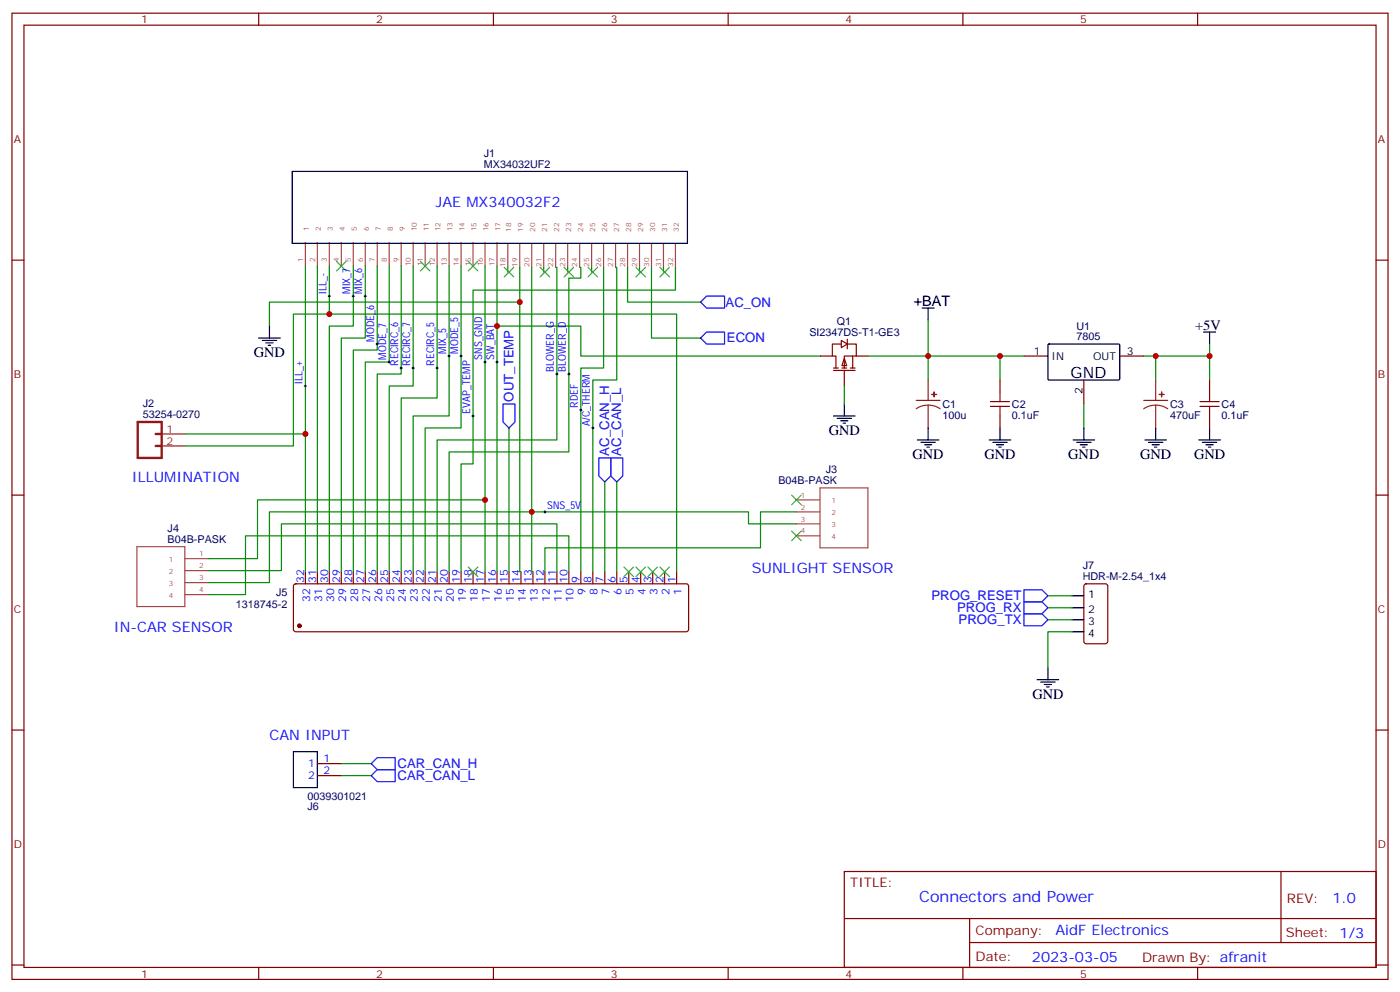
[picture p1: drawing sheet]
<svg xmlns="http://www.w3.org/2000/svg" width="412mm" height="292mm" viewBox="0 0 412 292" stroke-linecap="round" stroke-linejoin="round" font-family="sans-serif">
<g fill="none" stroke="#870000" stroke-width=".35">
<path d="M3.5 3.9h405.4v284.3h-405.4zM7.1 7.4h398.2v277.3h-398.2zM76.2 3.9v3.5M145.3 3.9v3.5M214.5 3.9v3.5M283.6 3.9v3.5M352.8 3.9v3.5M3.5 76.6h3.6M405.3 76.6h3.6M241.7 104.8h3.5M245.5 109h6.4M245.5 108.3h1.4"/>
<path d="M248 101.2h-2.8v3.6h1v3.5M248 108.3h1.4M248.7 105.5l.7 2.1h-1.4zM248.7 109v4.6M249.8 101.2h2.4v3.6h-3.5v3.5M250.5 108.3h1.4M251.2 104.8v3.5M252.2 104.8h3.6M3.5 145.7h3.6M405.3 145.7h3.6M86.7 172l.4-.2h115l.5 .2 .2 .5v12.7l-.2 .5-.5 .2h-115l-.5-.2-.2-.5v-12.7zM90 168.3v3.5"/>
<path d="M93.5 168.3v3.5M97 168.3v3.5M100.5 168.3v3.5M104.1 168.3v3.5M107.6 168.3v3.5M111.1 168.3v3.5M114.7 168.3v3.5M118.2 168.3v3.5M121.7 168.3v3.5M125.2 168.3v3.5M128.8 168.3v3.5M132.3 168.3v3.5"/>
<path d="M135.8 168.3v3.5M139.3 168.3v3.5M142.9 168.3v3.5M146.4 168.3v3.5M149.9 168.3v3.5M153.5 168.3v3.5M157 168.3v3.5M160.5 168.3v3.5M164 168.3v3.5M167.6 168.3v3.5M171.1 168.3v3.5M174.6 168.3v3.5"/>
<path d="M178.2 168.3v3.5M181.7 168.3v3.5M185.2 168.3v3.5M188.7 168.3v3.5M192.3 168.3v3.5M195.8 168.3v3.5M199.3 168.3v3.5M3.5 214.8h3.6M405.3 214.8h3.6M93.5 224.7h7M93.5 228.2h7M248.7 256.5h156.6v28.2h-156.6z"/>
<path d="M377.3 256.5v20.9M248.7 270.3h156.5M285.6 277.4h119.6M285.6 270.3v14.1M3.5 284h3.6M76.2 284.7v3.5M145.3 284.7v3.5M214.5 284.7v3.5M283.6 284.7v3.5M352.8 284.7v3.5M405.3 284h3.6"/>
</g>
<g fill="none" stroke="#a64a4a" stroke-width=".35">
<path d="M90 71.4v6.9M93.5 71.4v6.9M97 71.4v6.9M100.5 71.4v6.9M104.1 71.4v6.9M107.6 71.4v6.9M111.1 71.4v6.9M114.7 71.4v6.9M118.2 71.4v6.9M121.7 71.4v6.9M125.2 71.4v6.9M128.8 71.4v6.9"/>
<path d="M132.3 71.4v6.9M135.8 71.4v6.9M139.3 71.4v6.9M142.9 71.4v6.9M146.4 71.4v6.9M149.6 71.7v7M153.1 71.7v7M156.6 71.7v7M160.2 71.7v7M163.7 71.7v7M167.2 71.7v7M170.7 71.7v7"/>
<path d="M174.3 71.7v7M177.8 71.7v7M181.3 71.7v7M184.9 71.7v7M188.4 71.7v7M191.9 71.7v7M195.4 71.7v7M199 71.7v7M40.3 160.9h14.1v17.6h-14.1zM54.4 164.4h7M54.4 167.9h7M54.4 171.4h7"/>
<path d="M54.4 175h7"/>
</g>
<path d="M86.1 50.4h116.4v21.2h-116.4zM76.2 99.5h6.3M79.4 96v3.5M77.3 100.2h4.2M78.3 100.9h2.1M79 101.6h.7M86.4 221.2h7.1v10.6h-7.1z" fill="none" stroke="#000" stroke-width=".35"/>
<path d="M40.6 124.2h7v10.6h-7zM45.9 131.2h1.7M45.9 127.7h1.7" fill="none" stroke="#8c2424" stroke-width=".71"/>
<path d="M47.6 127.7h7.1M47.6 131.2h7.1" fill="none" stroke="#8c2424" stroke-width=".35"/>
<circle cx="88.2" cy="184.2" r=".53" fill="#870000" stroke="#870000" stroke-width=".35"/>
<g fill="none" stroke="#008700" stroke-width=".35">
<path d="M90 78.3v90M93.5 78.3v90M97 78.3v14.1h102.3v75.9M104.1 78.3v17.7h-7.1v72.3M107.6 78.3v21.2h-7.1v68.8M111.1 78.3v24.7h-7v65.3M114.7 78.3v28.2h-7.1v61.8M118.2 78.3v31.8h-7.1v58.2M121.7 78.3v35.3h-7v54.7M128.8 78.3v38.8h-10.6v51.2M132.3 78.3v44.1h-10.6v45.9M135.8 78.3v47.6h-10.6v42.4"/>
<path d="M142.9 78.3v90M146.4 78.3v90M149.6 78.7v1.4h.3M153.1 78.7v89.6h.4M156.6 78.7v89.6h.4M160.2 78.7v1.4h.3M163.7 78.7h.3v50.8h-35.2v38.8M167.2 78.7v1.4h.4M170.7 78.7h.4v3.1h-3.5v51.2h-35.3v35.3M174.3 78.7v1.4h.3M177.8 78.7v29.6h-6.7v60M181.3 78.7h.4v33.1h-7.1v56.5"/>
<path d="M188.4 78.7v1.4h.3M195.4 78.7v1.4h.4M199 78.7v6.7h-59.7v51.1h-3.5v31.8M97 92.4h-10.6v38.8h-31.7M146.4 96h24.7v8.8h70.6M153.1 88.9h-73.7v7.1M54.7 127.7h35.3M149.9 125.9v42.4M142.9 147.1h-67.1v17.3h-14.4M178.2 141.8v26.5M181.7 141.8v26.5M234.6 154.2h-14.1v-3.6h-141.1v20.8h-18"/>
<path d="M234.6 150.6h-10.6v10.6h-63.5v7.1M61.4 167.9h21.5v-13.7h81.1v14.1M167.6 168.3v-10.6h-95.3v17.3h-10.9M100.5 228.2h8.9M100.5 224.7h8.9"/>
</g>
<path d="M206.4 99.5l1.7-1.8h5.3v3.5h-5.3zM206.4 88.9l1.7-1.8h5.3v3.6h-5.3zM148.2 118.9h3.5v5.3l-1.8 1.7-1.7-1.7zM176.4 134.8h3.5v5.3l-1.7 1.7-1.8-1.7zM179.9 134.8h3.5v5.3l-1.7 1.7-1.8-1.7zM109.4 228.2l1.7-1.7h5.3v3.5h-5.3zM109.4 224.7l1.7-1.7h5.3v3.5h-5.3z" fill="none" stroke="#00f" stroke-width=".35"/>
<g fill="none" stroke="#3c3" stroke-width=".35">
<path d="M123.8 76.9l2.8 2.8M126.6 76.9l-2.8 2.8M148.5 78.7l2.8 2.8M151.3 78.7l-2.8 2.8M159.1 78.7l2.8 2.8M161.9 78.7l-2.8 2.8M166.2 78.7l2.8 2.8M169 78.7l-2.8 2.8M173.2 78.7l2.8 2.8M176 78.7l-2.8 2.8M187.3 78.7l2.8 2.8M190.1 78.7l-2.8 2.8"/>
<path d="M194.4 78.7l2.8 2.8M197.2 78.7l-2.8 2.8M233.2 145.7l2.8 2.8M233.2 156.3l2.8 2.8M236 145.7l-2.8 2.8M236 156.3l-2.8 2.8M137.9 166.9l2.9 2.8M140.8 166.9l-2.9 2.8M183.8 166.9l2.8 2.8M186.6 166.9l-2.8 2.8M187.3 166.9l2.8 2.8M190.1 166.9l-2.8 2.8"/>
<path d="M190.9 166.9l2.8 2.8M193.7 166.9l-2.8 2.8M194.4 166.9l2.8 2.8M197.2 166.9l-2.8 2.8"/>
</g>
<path d="M247.8 100.2l1.8 1-1.8 1.1z" fill="#fff" stroke="#870000" stroke-width=".35"/>
<path d="M249.6 99.8v2.9M294.6 111.8v3.6M301.6 104.8h7.1M319.3 111.8v7.1M329.8 104.8h7.1M356.3 111.8v3.6M294.6 122.4v3.5M356.3 122.4v3.5M319.5 172l.5-.2h5.6l.7 .4v16.5l-.4 .7h-5.9l-.7-.4v-16.5z" fill="none" stroke="#870000" stroke-width=".35"/>
<g fill="none" stroke="#000" stroke-width=".35">
<path d="M271.6 90.7h3.6M273.4 90.7v3.5M354.5 97.7h3.6M356.3 97.7v3.5M248.7 118.9v3.5M308.7 101.4l.3-.2 20.7 .1 .1 .3v10.1l-.3 .1h-20.6l-.2-.3zM245.5 122.4h6.4M246.6 123.1h4.2M247.6 123.8h2.2M248.4 124.5h.7M270.2 129.5h6.4M271.3 130.2h4.2"/>
<path d="M272.3 130.9h2.2M273 131.6h.8M273.4 125.9v3.6M291.4 129.5h6.3M292.5 130.2h4.2M293.5 130.9h2.1M294.2 131.6h.7M294.6 125.9v3.6M316.1 129.5h6.3M317.1 130.2h4.3M318.2 130.9h2.1M318.9 131.6h.7"/>
<path d="M319.3 125.9v3.6M337.3 129.5h6.3M338.3 130.2h4.2M339.4 130.9h2.1M340.1 131.6h.7M340.4 125.9v3.6M353.1 129.5h6.4M354.2 130.2h4.2M355.2 130.9h2.2M356 131.6h.7M356.3 125.9v3.6M315.7 175.3h3.6"/>
<path d="M315.7 178.9h3.6M308.7 196.5v3.5M315.7 182.4h3.6M315.7 185.9h3.6M305.5 200h6.4M306.6 200.7h4.2M307.6 201.4h2.1M308.3 202.1h.7"/>
</g>
<g fill="none" stroke="#008700" stroke-width=".35">
<path d="M184.9 78.7v10.2h21.5M191.9 78.7v20.8h14.5M273.4 94.2v10.6h-17.6M248.7 113.6v5.3M294.6 104.8h-21.2v7M301.6 104.8h-7v7M319.3 118.9v7M336.9 104.8h19.4v7M340.4 104.8v7M356.3 101.2v3.6M308.7 178.9h7M308.7 175.3h7"/>
<path d="M308.7 182.4h7M315.7 185.9h-7v10.6"/>
</g>
<path d="M269.9 117.8h7M273.4 119.2l-1.8 .3-1.7 .8M273.4 119.2l1.9 .3 1.6 .8M273.4 111.8v6M273.4 119.2v6.7M336.9 117.8h7.1M340.4 119.2l-1.8 .3-1.7 .8M340.4 119.2l1.9 .3 1.7 .8M340.4 111.8v6M340.4 119.2v6.7" fill="none" stroke="#8c2424" stroke-width=".35"/>
<g fill="#8c2424" stroke="#8c2424" stroke-width=".35">
<path d="M274.5 116.1h1.4z"/>
<path d="M275.1 115.4l.1 1.4z"/>
<path d="M341.5 116.1h1.4z"/>
<path d="M342.2 115.4v1.4z"/>
</g>
<path d="M291.7 119.6h5.7M291.7 118.2h5.7M294.6 115.4v2.8M294.6 119.6v2.8M353.5 119.6h5.6M353.5 118.2h5.6M356.3 115.4v2.8M356.3 119.6v2.8" fill="none" stroke="#a10000" stroke-width=".35"/>
<path d="M99.1 76.9l2.9 2.8M102 76.9l-2.9 2.8M137.9 76.9l2.9 2.8M140.8 76.9l-2.9 2.8" fill="none" stroke="#3c3" stroke-width=".35"/>
<path d="M301.6 173.6h5.3l1.8 1.7-1.8 1.8h-5.3zM301.6 177.1h5.3l1.8 1.8-1.8 1.7h-5.3zM301.6 180.6h5.3l1.8 1.8-1.8 1.7h-5.3z" fill="none" stroke="#00f" stroke-width=".35"/>
<g fill="none" stroke="#000" stroke-width=".29">
<path d="M96.7 87.1h.7M97 86.8v.7M103.7 87.1h.7M104.1 86.8v.7M107.2 87.1h.7M107.6 86.8v.7M89.6 113.6h.7M90 113.2v.7M110.8 101.2h.7M111.1 100.9v.7M114.3 106.5h.7M114.7 106.2v.7"/>
<path d="M117.8 108.3h.7M118.2 107.9v.8M121.4 108.3h.7M121.7 107.9v.8M128.4 108.3h.7M128.8 107.9v.8M131.9 104.8h.7M132.3 104.4v.7M135.5 104.8h.7M135.8 104.4v.7M142.5 106.5h.7M142.9 106.2v.7"/>
<path d="M146 106.5h.8M146.4 106.2v.7M163.7 110.1h.7M164 109.7v.7M167.2 110.1h.7M167.6 109.7v.7M139 122.4h.7M139.3 122.1v.7M170.7 120.6h.7M171.1 120.3v.7M174.3 125.9h.7M174.6 125.6v.7"/>
<path d="M160.2 150.6h.7M160.5 150.3v.7"/>
</g>
<path d="M234.6 147.1h6.9M234.6 150.6h6.9M234.6 154.2h6.9M234.6 157.7h6.9M241.5 143.6h14.2v17.6h-14.2z" fill="none" stroke="#a64a4a" stroke-width=".35"/>
<g fill="#c00">
<circle cx="90" cy="127.7" r=".88"/>
<circle cx="97" cy="92.4" r=".88"/>
<circle cx="153.1" cy="88.9" r=".88"/>
<circle cx="142.9" cy="147.1" r=".88"/>
<circle cx="156.6" cy="150.6" r=".88"/>
<circle cx="146.4" cy="96" r=".88"/>
<circle cx="273.4" cy="104.8" r=".88"/>
<circle cx="294.6" cy="104.8" r=".88"/>
<circle cx="356.3" cy="104.8" r=".88"/>
<circle cx="340.4" cy="104.8" r=".88"/>
</g>
<text font-size="4.6" x="315.4" y="111.1">GND</text>
<text font-size="4.6" fill="#00f" x="270.8" y="265.5">Connectors and Power</text>
<g font-size="4.2" fill="#00f">
<text x="128.4" y="61">JAE MX340032F2</text>
<text x="38.8" y="141.8">ILLUMINATION</text>
<text x="221.4" y="168.6">SUNLIGHT SENSOR</text>
<text x="33.5" y="185.9">IN-CAR SENSOR</text>
<text x="79.4" y="217.7">CAN INPUT</text>
<text x="392.5" y="265.7">1.0</text>
<text x="310.9" y="275.3">AidF Electronics</text>
<text x="304" y="283.1">2023-03-05</text>
</g>
<g font-size="4.2">
<text x="269.2" y="90">+BAT</text>
<text x="352.1" y="97">+5V</text>
<text x="74.8" y="105.1">GND</text>
<text x="244.1" y="128.1">GND</text>
<text x="268.8" y="135.1">GND</text>
<text x="290" y="135.1">GND</text>
<text x="314.7" y="135.1">GND</text>
<text x="335.8" y="135.1">GND</text>
<text x="351.7" y="135.1">GND</text>
<text x="304.1" y="205.7">GND</text>
</g>
<g font-size="3.9" fill="#00f">
<text x="213.7" y="90.2">AC_ON</text>
<text x="214.1" y="100.7">ECON</text>
<text x="151.2" y="118.2" transform="rotate(-90 151.2 118.2)">OUT_TEMP</text>
<text x="179.5" y="134.1" transform="rotate(-90 179.5 134.1)">AC_CAN_H</text>
<text x="183" y="134.1" transform="rotate(-90 183 134.1)">AC_CAN_L</text>
<text x="274.4" y="176.6">PROG_RESET</text>
<text x="281.9" y="180.1">PROG_RX</text>
<text x="282.4" y="183.7">PROG_TX</text>
<text x="117.1" y="226">CAR_CAN_H</text>
<text x="117.1" y="229.5">CAR_CAN_L</text>
</g>
<g font-size="3.9" fill="#800">
<text x="250.5" y="261.1">TITLE:</text>
<text x="379.1" y="265.7">REV:</text>
<text x="287.4" y="275.3">Company:</text>
<text x="378.7" y="275.9">Sheet: 1/3</text>
<text x="287.4" y="282.9">Date:</text>
<text x="336.4" y="283">Drawn By: afranit</text>
</g>
<g font-size="3.2" fill="#800">
<text x="41.6" y="6.9">1</text>
<text x="110.8" y="6.9">2</text>
<text x="179.9" y="6.9">3</text>
<text x="249.1" y="6.9">4</text>
<text x="318.2" y="6.9">5</text>
<text x="4.1" y="42">A</text>
<text x="405.9" y="42">A</text>
<text x="4.1" y="111.1">B</text>
<text x="405.9" y="111.1">B</text>
<text x="4.1" y="180.3">C</text>
<text x="405.9" y="180.3">C</text>
<text x="4.1" y="249.4">D</text>
<text x="405.9" y="249.4">D</text>
<text x="41.6" y="287.7">1</text>
<text x="110.8" y="287.7">2</text>
<text x="179.9" y="287.7">3</text>
<text x="249.1" y="287.7">4</text>
<text x="318.2" y="287.7">5</text>
</g>
<g font-size="3.2" fill="#000080">
<text x="142.6" y="46.2">J1</text>
<text x="142.6" y="49.4">MX34032UF2</text>
<text x="246.5" y="95.6">Q1</text>
<text x="238.4" y="98.9">SI2347DS-T1-GE3</text>
<text x="317.1" y="100.2">7805</text>
<text x="317.1" y="97.1">U1</text>
<text x="42.1" y="119.9">J2</text>
<text x="42" y="123.1">53254-0270</text>
<text x="277.6" y="123.2">100u</text>
<text x="277.6" y="120">C1</text>
<text x="298.1" y="123.2">0.1uF</text>
<text x="298.1" y="120">C2</text>
<text x="344.7" y="123.2">470uF</text>
<text x="344.7" y="120">C3</text>
<text x="359.8" y="123.2">0.1uF</text>
<text x="359.8" y="120">C4</text>
<text x="229.3" y="142.5">B04B-PASK</text>
<text x="243.3" y="139.3">J3</text>
<text x="49.4" y="159.8">B04B-PASK</text>
<text x="49.4" y="156.6">J4</text>
<text x="318.9" y="167.6">J7</text>
<text x="318.9" y="170.7">HDR-M-2.54_1x4</text>
<text x="69.5" y="178.9">1318745-2</text>
<text x="81.3" y="175.3">J5</text>
<text x="90.5" y="235.3">0039301021</text>
<text x="90.5" y="238.5">J6</text>
</g>
<g font-size="3.2" fill="#00f">
<text x="96.1" y="86.4" transform="rotate(-90 96.1 86.4)">ILL_-</text>
<text x="103.2" y="86.4" transform="rotate(-90 103.2 86.4)">MIX_7</text>
<text x="106.7" y="86.4" transform="rotate(-90 106.7 86.4)">MIX_6</text>
<text x="110.2" y="100.5" transform="rotate(-90 110.2 100.5)">MODE_6</text>
<text x="113.8" y="105.8" transform="rotate(-90 113.8 105.8)">MODE_7</text>
<text x="117.3" y="107.6" transform="rotate(-90 117.3 107.6)">RECIRC_6</text>
<text x="120.8" y="107.6" transform="rotate(-90 120.8 107.6)">RECIRC_7</text>
<text x="127.9" y="107.6" transform="rotate(-90 127.9 107.6)">RECIRC_5</text>
<text x="131.4" y="104.1" transform="rotate(-90 131.4 104.1)">MIX_5</text>
<text x="134.9" y="104.1" transform="rotate(-90 134.9 104.1)">MODE_5</text>
<text x="142" y="105.8" transform="rotate(-90 142 105.8)">SNS_GND</text>
<text x="145.5" y="105.8" transform="rotate(-90 145.5 105.8)">SW_BAT</text>
<text x="89.1" y="112.9" transform="rotate(-90 89.1 112.9)">ILL_+</text>
<text x="163.2" y="109.4" transform="rotate(-90 163.2 109.4)">BLOWER_G</text>
<text x="166.7" y="109.4" transform="rotate(-90 166.7 109.4)">BLOWER_D</text>
<text x="170.2" y="119.9" transform="rotate(-90 170.2 119.9)">RDEF</text>
<text x="138.5" y="121.7" transform="rotate(-90 138.5 121.7)">EVAP_TEMP</text>
<text x="173.7" y="125.2" transform="rotate(-90 173.7 125.2)">A/C_THERM</text>
<text x="161.2" y="149.8">SNS_5V</text>
<text x="89.6" y="171.6" transform="rotate(-90 89.6 171.6)">32</text>
<text x="93.1" y="171.6" transform="rotate(-90 93.1 171.6)">31</text>
<text x="96.7" y="171.6" transform="rotate(-90 96.7 171.6)">30</text>
<text x="100.2" y="171.6" transform="rotate(-90 100.2 171.6)">29</text>
<text x="103.7" y="171.6" transform="rotate(-90 103.7 171.6)">28</text>
<text x="107.2" y="171.6" transform="rotate(-90 107.2 171.6)">27</text>
<text x="110.8" y="171.6" transform="rotate(-90 110.8 171.6)">26</text>
<text x="114.3" y="171.6" transform="rotate(-90 114.3 171.6)">25</text>
<text x="117.8" y="171.6" transform="rotate(-90 117.8 171.6)">24</text>
<text x="121.4" y="171.6" transform="rotate(-90 121.4 171.6)">23</text>
<text x="124.9" y="171.6" transform="rotate(-90 124.9 171.6)">22</text>
<text x="128.4" y="171.6" transform="rotate(-90 128.4 171.6)">21</text>
<text x="131.9" y="171.6" transform="rotate(-90 131.9 171.6)">20</text>
<text x="135.5" y="171.6" transform="rotate(-90 135.5 171.6)">19</text>
<text x="139" y="171.6" transform="rotate(-90 139 171.6)">18</text>
<text x="142.5" y="171.6" transform="rotate(-90 142.5 171.6)">17</text>
<text x="146" y="171.6" transform="rotate(-90 146 171.6)">16</text>
<text x="149.6" y="171.6" transform="rotate(-90 149.6 171.6)">15</text>
<text x="153.1" y="171.6" transform="rotate(-90 153.1 171.6)">14</text>
<text x="156.6" y="171.6" transform="rotate(-90 156.6 171.6)">13</text>
<text x="160.2" y="171.6" transform="rotate(-90 160.2 171.6)">12</text>
<text x="163.7" y="171.6" transform="rotate(-90 163.7 171.6)">11</text>
<text x="167.2" y="171.6" transform="rotate(-90 167.2 171.6)">10</text>
<text x="170.7" y="171.6" transform="rotate(-90 170.7 171.6)">9</text>
<text x="174.3" y="171.6" transform="rotate(-90 174.3 171.6)">8</text>
<text x="177.8" y="171.6" transform="rotate(-90 177.8 171.6)">7</text>
<text x="181.3" y="171.6" transform="rotate(-90 181.3 171.6)">6</text>
<text x="184.9" y="171.6" transform="rotate(-90 184.9 171.6)">5</text>
<text x="188.4" y="171.6" transform="rotate(-90 188.4 171.6)">4</text>
<text x="191.9" y="171.6" transform="rotate(-90 191.9 171.6)">3</text>
<text x="195.4" y="171.6" transform="rotate(-90 195.4 171.6)">2</text>
<text x="199" y="171.6" transform="rotate(-90 199 171.6)">1</text>
<text x="91.4" y="177.1" transform="rotate(-90 91.4 177.1)">32</text>
<text x="94.9" y="177.1" transform="rotate(-90 94.9 177.1)">31</text>
<text x="98.4" y="177.1" transform="rotate(-90 98.4 177.1)">30</text>
<text x="102" y="177.1" transform="rotate(-90 102 177.1)">29</text>
<text x="105.5" y="177.1" transform="rotate(-90 105.5 177.1)">28</text>
<text x="109" y="177.1" transform="rotate(-90 109 177.1)">27</text>
<text x="112.5" y="177.1" transform="rotate(-90 112.5 177.1)">26</text>
<text x="116.1" y="177.1" transform="rotate(-90 116.1 177.1)">25</text>
<text x="119.6" y="177.1" transform="rotate(-90 119.6 177.1)">24</text>
<text x="123.1" y="177.1" transform="rotate(-90 123.1 177.1)">23</text>
<text x="126.6" y="177.1" transform="rotate(-90 126.6 177.1)">22</text>
<text x="130.2" y="177.1" transform="rotate(-90 130.2 177.1)">21</text>
<text x="133.7" y="177.1" transform="rotate(-90 133.7 177.1)">20</text>
<text x="137.2" y="177.1" transform="rotate(-90 137.2 177.1)">19</text>
<text x="140.8" y="177.1" transform="rotate(-90 140.8 177.1)">18</text>
<text x="144.3" y="177.1" transform="rotate(-90 144.3 177.1)">17</text>
<text x="147.8" y="177.1" transform="rotate(-90 147.8 177.1)">16</text>
<text x="151.3" y="177.1" transform="rotate(-90 151.3 177.1)">15</text>
<text x="154.9" y="177.1" transform="rotate(-90 154.9 177.1)">14</text>
<text x="158.4" y="177.1" transform="rotate(-90 158.4 177.1)">13</text>
<text x="161.9" y="177.1" transform="rotate(-90 161.9 177.1)">12</text>
<text x="165.5" y="177.1" transform="rotate(-90 165.5 177.1)">11</text>
<text x="169" y="177.1" transform="rotate(-90 169 177.1)">10</text>
<text x="172.5" y="175.1" transform="rotate(-90 172.5 175.1)">9</text>
<text x="176" y="175.1" transform="rotate(-90 176 175.1)">8</text>
<text x="179.6" y="175.1" transform="rotate(-90 179.6 175.1)">7</text>
<text x="183.1" y="175.1" transform="rotate(-90 183.1 175.1)">6</text>
<text x="186.6" y="175.1" transform="rotate(-90 186.6 175.1)">5</text>
<text x="190.1" y="175.1" transform="rotate(-90 190.1 175.1)">4</text>
<text x="193.7" y="175.1" transform="rotate(-90 193.7 175.1)">3</text>
<text x="197.2" y="175.1" transform="rotate(-90 197.2 175.1)">2</text>
<text x="200.7" y="175.1" transform="rotate(-90 200.7 175.1)">1</text>
<text x="90.8" y="225.8">1</text>
<text x="95.2" y="224.4">1</text>
<text x="95.2" y="227.9">2</text>
<text x="90.8" y="229.3">2</text>
</g>
<g font-size="3.2">
<text x="304.5" y="104.4">1</text>
<text x="309.7" y="105.8">IN</text>
<text x="322" y="105.8">OUT</text>
<text x="332" y="104.4">3</text>
<text x="318.9" y="116" transform="rotate(-90 318.9 116)">2</text>
<text x="320.6" y="176">1</text>
<text x="320.6" y="180.3">2</text>
<text x="320.6" y="183.8">3</text>
<text x="320.6" y="187.3">4</text>
</g>
<g font-size="3.2" fill="#8d2323">
<text x="49" y="127.4">1</text>
<text x="49" y="130.9">2</text>
</g>
<g font-size="2.1" fill="#a54b4b">
<text x="91" y="68" transform="rotate(-90 91 68)">1</text>
<text x="94.5" y="68" transform="rotate(-90 94.5 68)">2</text>
<text x="98.1" y="68" transform="rotate(-90 98.1 68)">3</text>
<text x="101.6" y="68" transform="rotate(-90 101.6 68)">4</text>
<text x="105.1" y="68" transform="rotate(-90 105.1 68)">5</text>
<text x="108.6" y="68" transform="rotate(-90 108.6 68)">6</text>
<text x="112.2" y="68" transform="rotate(-90 112.2 68)">7</text>
<text x="115.7" y="68" transform="rotate(-90 115.7 68)">8</text>
<text x="119.2" y="68" transform="rotate(-90 119.2 68)">9</text>
<text x="122.7" y="68" transform="rotate(-90 122.7 68)">10</text>
<text x="126.3" y="68" transform="rotate(-90 126.3 68)">11</text>
<text x="129.8" y="68" transform="rotate(-90 129.8 68)">12</text>
<text x="133.3" y="68" transform="rotate(-90 133.3 68)">13</text>
<text x="136.9" y="68" transform="rotate(-90 136.9 68)">14</text>
<text x="140.4" y="68" transform="rotate(-90 140.4 68)">15</text>
<text x="143.9" y="68" transform="rotate(-90 143.9 68)">16</text>
<text x="147.4" y="68" transform="rotate(-90 147.4 68)">17</text>
<text x="150.6" y="68.1" transform="rotate(-90 150.6 68.1)">18</text>
<text x="154.1" y="68.1" transform="rotate(-90 154.1 68.1)">19</text>
<text x="157.7" y="68.1" transform="rotate(-90 157.7 68.1)">20</text>
<text x="161.2" y="68.1" transform="rotate(-90 161.2 68.1)">21</text>
<text x="164.7" y="68.1" transform="rotate(-90 164.7 68.1)">22</text>
<text x="168.3" y="68.1" transform="rotate(-90 168.3 68.1)">23</text>
<text x="171.8" y="68.1" transform="rotate(-90 171.8 68.1)">24</text>
<text x="175.3" y="68.1" transform="rotate(-90 175.3 68.1)">25</text>
<text x="178.8" y="68.1" transform="rotate(-90 178.8 68.1)">26</text>
<text x="182.4" y="68.1" transform="rotate(-90 182.4 68.1)">27</text>
<text x="185.9" y="68.1" transform="rotate(-90 185.9 68.1)">28</text>
<text x="189.4" y="68.1" transform="rotate(-90 189.4 68.1)">29</text>
<text x="193" y="68.1" transform="rotate(-90 193 68.1)">30</text>
<text x="196.5" y="68.1" transform="rotate(-90 196.5 68.1)">31</text>
<text x="200" y="68.1" transform="rotate(-90 200 68.1)">32</text>
<text x="89.3" y="77" transform="rotate(-90 89.3 77)">1</text>
<text x="92.8" y="77" transform="rotate(-90 92.8 77)">2</text>
<text x="96.3" y="77" transform="rotate(-90 96.3 77)">3</text>
<text x="99.8" y="77" transform="rotate(-90 99.8 77)">4</text>
<text x="103.4" y="77" transform="rotate(-90 103.4 77)">5</text>
<text x="106.9" y="77" transform="rotate(-90 106.9 77)">6</text>
<text x="110.4" y="77" transform="rotate(-90 110.4 77)">7</text>
<text x="114" y="77" transform="rotate(-90 114 77)">8</text>
<text x="117.5" y="77" transform="rotate(-90 117.5 77)">9</text>
<text x="121" y="78.3" transform="rotate(-90 121 78.3)">10</text>
<text x="124.5" y="78.3" transform="rotate(-90 124.5 78.3)">11</text>
<text x="128.1" y="78.3" transform="rotate(-90 128.1 78.3)">12</text>
<text x="131.6" y="78.3" transform="rotate(-90 131.6 78.3)">13</text>
<text x="135.1" y="78.3" transform="rotate(-90 135.1 78.3)">14</text>
<text x="138.7" y="78.3" transform="rotate(-90 138.7 78.3)">15</text>
<text x="142.2" y="78.3" transform="rotate(-90 142.2 78.3)">16</text>
<text x="145.7" y="78.3" transform="rotate(-90 145.7 78.3)">17</text>
<text x="148.9" y="78.5" transform="rotate(-90 148.9 78.5)">18</text>
<text x="152.4" y="78.5" transform="rotate(-90 152.4 78.5)">19</text>
<text x="155.9" y="78.5" transform="rotate(-90 155.9 78.5)">20</text>
<text x="159.5" y="78.5" transform="rotate(-90 159.5 78.5)">21</text>
<text x="163" y="78.5" transform="rotate(-90 163 78.5)">22</text>
<text x="166.5" y="78.5" transform="rotate(-90 166.5 78.5)">23</text>
<text x="170" y="78.5" transform="rotate(-90 170 78.5)">24</text>
<text x="173.6" y="78.5" transform="rotate(-90 173.6 78.5)">25</text>
<text x="177.1" y="78.5" transform="rotate(-90 177.1 78.5)">26</text>
<text x="180.6" y="78.5" transform="rotate(-90 180.6 78.5)">27</text>
<text x="184.2" y="78.5" transform="rotate(-90 184.2 78.5)">28</text>
<text x="187.7" y="78.5" transform="rotate(-90 187.7 78.5)">29</text>
<text x="191.2" y="78.5" transform="rotate(-90 191.2 78.5)">30</text>
<text x="194.7" y="78.5" transform="rotate(-90 194.7 78.5)">31</text>
<text x="198.3" y="78.5" transform="rotate(-90 198.3 78.5)">32</text>
<text x="235.9" y="146.4">1</text>
<text x="235.9" y="149.9">2</text>
<text x="244.9" y="148.1">1</text>
<text x="235.9" y="153.5">3</text>
<text x="244.9" y="151.7">2</text>
<text x="244.9" y="155.2">3</text>
<text x="235.9" y="157">4</text>
<text x="244.9" y="158.7">4</text>
<text x="49.7" y="165.4">1</text>
<text x="58.7" y="163.7">1</text>
<text x="58.7" y="167.2">2</text>
<text x="49.7" y="169">2</text>
<text x="49.7" y="172.5">3</text>
<text x="58.7" y="170.8">3</text>
<text x="49.7" y="176">4</text>
<text x="58.7" y="174.3">4</text>
</g>
</svg>
